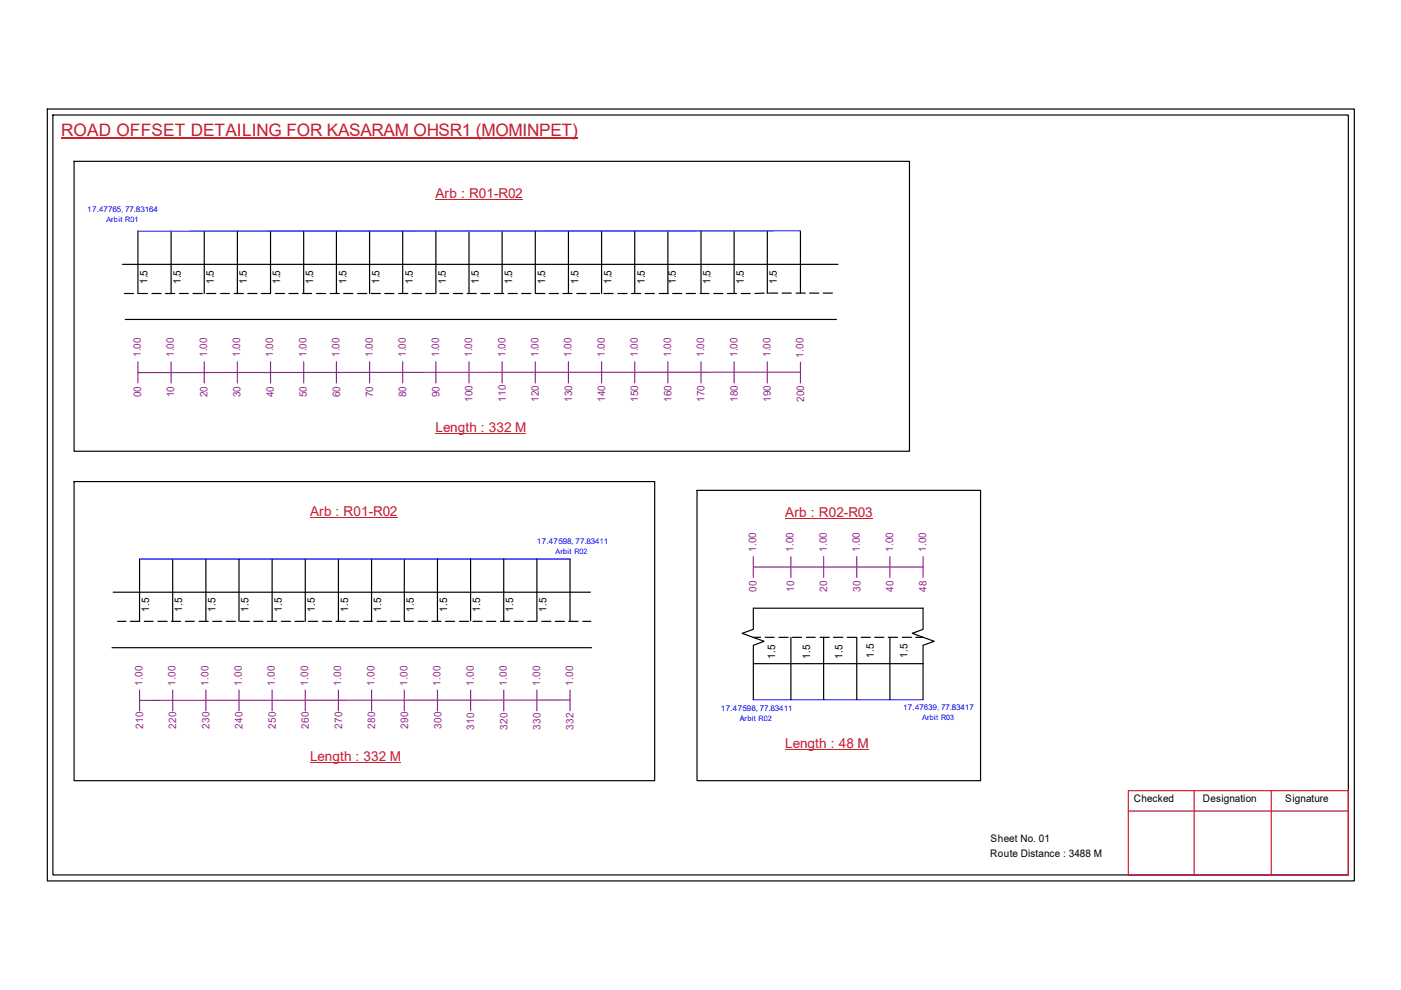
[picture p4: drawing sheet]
<svg xmlns="http://www.w3.org/2000/svg" width="297mm" height="210mm" viewBox="0 0 297 210" stroke-linecap="round" stroke-linejoin="round" font-family="sans-serif">
<g fill="none" stroke="#000" stroke-width=".25">
<path d="M10 23.1h277.1v163.7h-277.1zM11.2 24.4h274.7v161.1h-274.7zM15.7 34.2h177.1v61.5h-177.1zM25.9 56h151.8M29.2 49v13.2M36.3 49v13.2M43.3 49v13.2M50.3 49v13.2M57.4 49v13.2h-2M64.4 49v13.2M71.3 49v13.2M78.4 49v13.2"/>
<path d="M85.4 49v13.2M92.4 49v13.2M99.4 49v13.2M106.5 49v13.2M113.5 49v13.2M120.5 49v13.2M127.5 49v13.2M134.6 49v13.2M141.6 49v13.2M148.6 49v13.2M155.7 49v13.2M162.7 49v13.2"/>
<path d="M169.7 48.9v13.2M26.4 62.2h1.9M26.5 67.7h150.8M29.3 62.2h2M32.2 62.2h2M35.1 62.2h1.9M38.1 62.2h1.8M40.9 62.2h2M43.8 62.2h2M46.8 62.2h1.8M49.7 62.2h1.9M52.5 62.2h2"/>
<path d="M58.4 62.2h1.9M61.3 62.2h1.9M64.1 62.2h2M67.1 62.2h1.9M70 62.2h1.9M72.9 62.2h1.9M75.8 62.2h2M78.7 62.2h1.9M81.6 62.2h1.9M84.5 62.2h2M87.4 62.2h2M90.3 62.2h1.9"/>
<path d="M93.3 62.2h1.8M96.1 62.2h2M99 62.2h2M102 62.2h1.8M104.9 62.2h1.9M107.7 62.2h2M110.6 62.2h2M113.6 62.2h1.9M116.5 62.2h1.9M119.3 62.2h2M122.3 62.2h1.9M125.2 62.2h1.9"/>
<path d="M128.1 62.2h1.9M131 62.2h2M133.9 62.2h1.9M136.8 62.2h1.9M139.7 62.2h2M142.6 62.2h2M145.5 62.2h1.9M148.5 62.2h1.8M151.3 62.2h2M154.2 62.2h2M157.2 62.2h1.8M162 62.1l-1.9 .1"/>
<path d="M162.9 62.1h2M165.8 62.1h2M168.8 62.1h1.9M171.7 62.1h1.9M174.5 62.1h2M15.7 102.1h123.1v63.4h-123.1zM29.6 118.5v13.2h-2M36.6 118.5v13.2M43.6 118.5v13.2M50.7 118.5v13.2M57.7 118.5v13.2M64.7 118.5v13.2"/>
<path d="M71.8 118.5v13.2M78.8 118.5v13.2M85.7 118.5v13.2M92.7 118.4v13.3M99.8 118.4v13.3M106.8 118.4v13.3M113.8 118.4v13.3M120.9 118.5v13.2M147.8 104h60.1v61.5h-60.1zM23.7 137.3h101.7M24 125.6h101.2M24.9 131.7h1.8"/>
<path d="M30.6 131.7h1.9M33.5 131.7h1.9M36.4 131.7h1.9M39.3 131.7h1.9M42.2 131.7h2M45.1 131.7h1.9M48 131.7h1.9M50.9 131.7h2M53.8 131.7h1.9M56.7 131.7h1.9M59.6 131.7h2M62.5 131.7h2"/>
<path d="M65.4 131.7h1.9M68.4 131.7h1.9M71.2 131.7h2M74.1 131.7h2M77.1 131.7h1.8M80 131.7h1.9M82.8 131.7h2M85.8 131.7h1.9M88.7 131.7h1.9M91.6 131.7h1.9M94.4 131.7h2M97.4 131.7h2"/>
<path d="M100.3 131.7h1.9M103.2 131.7h1.9M106.1 131.7h2M109 131.7h2M111.9 131.7h1.9M114.8 131.7h2M117.7 131.7h2M120.6 131.7h2M123.6 131.7h1.7M159.7 135.1h1.5M162.3 135.1h1.8M165.1 135.1h2"/>
<path d="M167.7 135.1v13.2M168 135.1h2M171 135.1h1.8M173.9 135.1h1.9M174.6 135.1v13.2M176.7 135.1h2M179.6 135.1h2M181.6 135.1v13.2M182.6 135.1h1.9M185.5 135.1h1.9M188.3 135.1h2M188.7 135.1v13.2"/>
<path d="M191.3 135.1h1.9M194.2 135.1h1.5M159.7 140.7v-3.9l2.3-.8-4.7-1.7 2.4-.9v-4.5h36v4.5l-2.3 .9 4.7 1.7-2.4 .8v3.9M159.7 140.7h36M159.7 140.7v7.6M195.7 140.7v7.6"/>
</g>
<path d="M239.2 167.6h46.7v17.9h-46.7zM239.2 172h46.7M253.2 167.6v17.9M269.5 167.6v17.9" fill="none" stroke="#cc1f26" stroke-width=".25"/>
<path d="M13 29.3h109.5" fill="none" stroke="#cd2027" stroke-width=".25"/>
<g fill="none" stroke="#93278f" stroke-width=".25">
<path d="M29.2 76.7v4.5M36.3 76.7v4.5M43.3 76.7v4.5M50.3 76.7v4.5M57.4 76.7v4.5M64.4 76.7v4.5M71.3 76.7v4.5M78.4 76.7v4.5M85.4 76.7v4.5M92.4 76.7v4.5M99.4 76.7v4.5M106.5 76.7v4.5"/>
<path d="M113.5 76.7v4.5M120.5 76.7v4.5M127.5 76.7v4.5M134.6 76.7v4.5M141.6 76.7v4.5M148.6 76.7v4.5M155.7 76.7v4.5M162.7 76.7v4.5M169.7 78.9l-140.5 .1M169.7 76.8v4.4M159.7 118v4.4M167.7 118v4.4"/>
<path d="M174.6 118v4.4M181.6 118v4.4M188.7 118v4.4M195.7 118v4.4M159.7 120.2h36M29.6 146.3v4.4M36.6 146.3v4.4M43.6 146.3v4.4M50.7 146.3v4.4M57.7 146.3v4.4M64.7 146.3v4.4M71.8 146.3v4.4"/>
<path d="M78.8 146.3v4.4M85.7 146.3v4.4M92.7 146.3v4.4M99.8 146.3v4.4M106.8 146.3v4.4M113.8 146.3v4.4M120.9 148.4l-91.3 .1M120.9 146.3v4.4"/>
</g>
<path d="M92.3 42.3h18.5M92.3 91.9h19.2M65.7 109.7h18.5M166.5 110h18.5M166.5 158.8h17.6M65.7 161.6h19.3" fill="none" stroke="#cd2027" stroke-width=".21"/>
<path d="M169.7 48.9l-140.5 .1M29.6 118.5h91.3M159.7 148.3h36" fill="none" stroke="#00f" stroke-width=".25"/>
<text font-size="3.6" fill="#cd2027" x="13" y="28.9">ROAD OFFSET DETAILING FOR KASARAM OHSR1 (MOMINPET)</text>
<g font-size="2.9" fill="#cd2027">
<text x="92.3" y="42">Arb : R01-R02</text>
<text x="92.3" y="91.5">Length : 332 M</text>
<text x="65.7" y="109.4">Arb : R01-R02</text>
<text x="166.5" y="109.6">Arb : R02-R03</text>
<text x="65.7" y="161.3">Length : 332 M</text>
<text x="166.5" y="158.5">Length : 48 M</text>
</g>
<g font-size="2.2">
<text x="31.3" y="60.3" transform="rotate(-90 31.3 60.3)">1.5</text>
<text x="38.3" y="60.3" transform="rotate(-90 38.3 60.3)">1.5</text>
<text x="45.3" y="60.3" transform="rotate(-90 45.3 60.3)">1.5</text>
<text x="52.4" y="60.3" transform="rotate(-90 52.4 60.3)">1.5</text>
<text x="59.4" y="60.3" transform="rotate(-90 59.4 60.3)">1.5</text>
<text x="66.4" y="60.3" transform="rotate(-90 66.4 60.3)">1.5</text>
<text x="73.4" y="60.3" transform="rotate(-90 73.4 60.3)">1.5</text>
<text x="80.5" y="60.3" transform="rotate(-90 80.5 60.3)">1.5</text>
<text x="87.5" y="60.3" transform="rotate(-90 87.5 60.3)">1.5</text>
<text x="94.5" y="60.3" transform="rotate(-90 94.5 60.3)">1.5</text>
<text x="101.6" y="60.3" transform="rotate(-90 101.6 60.3)">1.5</text>
<text x="108.6" y="60.3" transform="rotate(-90 108.6 60.3)">1.5</text>
<text x="115.6" y="60.3" transform="rotate(-90 115.6 60.3)">1.5</text>
<text x="122.6" y="60.3" transform="rotate(-90 122.6 60.3)">1.5</text>
<text x="129.7" y="60.3" transform="rotate(-90 129.7 60.3)">1.5</text>
<text x="136.7" y="60.3" transform="rotate(-90 136.7 60.3)">1.5</text>
<text x="143.3" y="60.3" transform="rotate(-90 143.3 60.3)">1.5</text>
<text x="150.7" y="60.3" transform="rotate(-90 150.7 60.3)">1.5</text>
<text x="157.7" y="60.3" transform="rotate(-90 157.7 60.3)">1.5</text>
<text x="164.7" y="60.3" transform="rotate(-90 164.7 60.3)">1.5</text>
<text x="31.6" y="129.8" transform="rotate(-90 31.6 129.8)">1.5</text>
<text x="38.6" y="129.8" transform="rotate(-90 38.6 129.8)">1.5</text>
<text x="45.7" y="129.8" transform="rotate(-90 45.7 129.8)">1.5</text>
<text x="52.7" y="129.8" transform="rotate(-90 52.7 129.8)">1.5</text>
<text x="59.7" y="129.8" transform="rotate(-90 59.7 129.8)">1.5</text>
<text x="66.8" y="129.8" transform="rotate(-90 66.8 129.8)">1.5</text>
<text x="73.8" y="129.8" transform="rotate(-90 73.8 129.8)">1.5</text>
<text x="80.8" y="129.8" transform="rotate(-90 80.8 129.8)">1.5</text>
<text x="87.8" y="129.7" transform="rotate(-90 87.8 129.7)">1.5</text>
<text x="94.8" y="129.7" transform="rotate(-90 94.8 129.7)">1.5</text>
<text x="101.8" y="129.7" transform="rotate(-90 101.8 129.7)">1.5</text>
<text x="108.8" y="129.7" transform="rotate(-90 108.8 129.7)">1.5</text>
<text x="115.9" y="129.7" transform="rotate(-90 115.9 129.7)">1.5</text>
<text x="164.4" y="139.7" transform="rotate(-90 164.4 139.7)">1.5</text>
<text x="171.7" y="139.7" transform="rotate(-90 171.7 139.7)">1.5</text>
<text x="178.6" y="139.7" transform="rotate(-90 178.6 139.7)">1.5</text>
<text x="185.3" y="139.4" transform="rotate(-90 185.3 139.4)">1.5</text>
<text x="192.4" y="139.4" transform="rotate(-90 192.4 139.4)">1.5</text>
<text x="240.4" y="170.1">Checked</text>
<text x="255.1" y="170.1">Designation</text>
<text x="272.5" y="170.1">Signature</text>
<text x="210" y="178.6">Sheet No. 01</text>
<text x="209.9" y="181.7">Route Distance : 3488 M</text>
</g>
<g font-size="2.2" fill="#93278f">
<text x="29.8" y="75.8" transform="rotate(-90 29.8 75.8)">1.00</text>
<text x="36.9" y="75.8" transform="rotate(-90 36.9 75.8)">1.00</text>
<text x="43.9" y="75.8" transform="rotate(-90 43.9 75.8)">1.00</text>
<text x="50.9" y="75.8" transform="rotate(-90 50.9 75.8)">1.00</text>
<text x="58" y="75.8" transform="rotate(-90 58 75.8)">1.00</text>
<text x="65" y="75.8" transform="rotate(-90 65 75.8)">1.00</text>
<text x="72" y="75.8" transform="rotate(-90 72 75.8)">1.00</text>
<text x="79" y="75.8" transform="rotate(-90 79 75.8)">1.00</text>
<text x="86.1" y="75.8" transform="rotate(-90 86.1 75.8)">1.00</text>
<text x="93.1" y="75.8" transform="rotate(-90 93.1 75.8)">1.00</text>
<text x="100.1" y="75.8" transform="rotate(-90 100.1 75.8)">1.00</text>
<text x="107.1" y="75.8" transform="rotate(-90 107.1 75.8)">1.00</text>
<text x="114.2" y="75.8" transform="rotate(-90 114.2 75.8)">1.00</text>
<text x="121.2" y="75.8" transform="rotate(-90 121.2 75.8)">1.00</text>
<text x="128.2" y="75.8" transform="rotate(-90 128.2 75.8)">1.00</text>
<text x="135.3" y="75.8" transform="rotate(-90 135.3 75.8)">1.00</text>
<text x="142.3" y="75.8" transform="rotate(-90 142.3 75.8)">1.00</text>
<text x="149.3" y="75.8" transform="rotate(-90 149.3 75.8)">1.00</text>
<text x="156.3" y="75.8" transform="rotate(-90 156.3 75.8)">1.00</text>
<text x="163.4" y="75.8" transform="rotate(-90 163.4 75.8)">1.00</text>
<text x="170.4" y="75.9" transform="rotate(-90 170.4 75.9)">1.00</text>
<text x="29.9" y="84.2" transform="rotate(-90 29.9 84.2)">00</text>
<text x="37" y="84.2" transform="rotate(-90 37 84.2)">10</text>
<text x="44" y="84.2" transform="rotate(-90 44 84.2)">20</text>
<text x="51" y="84.2" transform="rotate(-90 51 84.2)">30</text>
<text x="58" y="84.2" transform="rotate(-90 58 84.2)">40</text>
<text x="65.1" y="84.2" transform="rotate(-90 65.1 84.2)">50</text>
<text x="72.1" y="84.2" transform="rotate(-90 72.1 84.2)">60</text>
<text x="79.1" y="84.2" transform="rotate(-90 79.1 84.2)">70</text>
<text x="86.1" y="84.2" transform="rotate(-90 86.1 84.2)">80</text>
<text x="93.2" y="84.2" transform="rotate(-90 93.2 84.2)">90</text>
<text x="100.2" y="85.3" transform="rotate(-90 100.2 85.3)">100</text>
<text x="107.2" y="85.3" transform="rotate(-90 107.2 85.3)">110</text>
<text x="114.3" y="85.3" transform="rotate(-90 114.3 85.3)">120</text>
<text x="121.3" y="85.3" transform="rotate(-90 121.3 85.3)">130</text>
<text x="128.3" y="85.3" transform="rotate(-90 128.3 85.3)">140</text>
<text x="135.3" y="85.3" transform="rotate(-90 135.3 85.3)">150</text>
<text x="142.4" y="85.3" transform="rotate(-90 142.4 85.3)">160</text>
<text x="149.4" y="85.3" transform="rotate(-90 149.4 85.3)">170</text>
<text x="156.4" y="85.3" transform="rotate(-90 156.4 85.3)">180</text>
<text x="163.4" y="85.3" transform="rotate(-90 163.4 85.3)">190</text>
<text x="170.5" y="85.3" transform="rotate(-90 170.5 85.3)">200</text>
<text x="160.3" y="117.1" transform="rotate(-90 160.3 117.1)">1.00</text>
<text x="168.3" y="117.1" transform="rotate(-90 168.3 117.1)">1.00</text>
<text x="175.3" y="117.1" transform="rotate(-90 175.3 117.1)">1.00</text>
<text x="182.3" y="117.1" transform="rotate(-90 182.3 117.1)">1.00</text>
<text x="189.4" y="117.1" transform="rotate(-90 189.4 117.1)">1.00</text>
<text x="196.4" y="117.1" transform="rotate(-90 196.4 117.1)">1.00</text>
<text x="160.4" y="125.5" transform="rotate(-90 160.4 125.5)">00</text>
<text x="168.4" y="125.5" transform="rotate(-90 168.4 125.5)">10</text>
<text x="175.4" y="125.5" transform="rotate(-90 175.4 125.5)">20</text>
<text x="182.4" y="125.5" transform="rotate(-90 182.4 125.5)">30</text>
<text x="189.4" y="125.5" transform="rotate(-90 189.4 125.5)">40</text>
<text x="196.5" y="125.5" transform="rotate(-90 196.5 125.5)">48</text>
<text x="30.2" y="145.4" transform="rotate(-90 30.2 145.4)">1.00</text>
<text x="37.2" y="145.4" transform="rotate(-90 37.2 145.4)">1.00</text>
<text x="44.2" y="145.4" transform="rotate(-90 44.2 145.4)">1.00</text>
<text x="51.3" y="145.4" transform="rotate(-90 51.3 145.4)">1.00</text>
<text x="58.3" y="145.4" transform="rotate(-90 58.3 145.4)">1.00</text>
<text x="65.3" y="145.4" transform="rotate(-90 65.3 145.4)">1.00</text>
<text x="72.3" y="145.4" transform="rotate(-90 72.3 145.4)">1.00</text>
<text x="79.4" y="145.4" transform="rotate(-90 79.4 145.4)">1.00</text>
<text x="86.4" y="145.4" transform="rotate(-90 86.4 145.4)">1.00</text>
<text x="93.4" y="145.4" transform="rotate(-90 93.4 145.4)">1.00</text>
<text x="100.5" y="145.4" transform="rotate(-90 100.5 145.4)">1.00</text>
<text x="107.5" y="145.4" transform="rotate(-90 107.5 145.4)">1.00</text>
<text x="114.5" y="145.4" transform="rotate(-90 114.5 145.4)">1.00</text>
<text x="121.5" y="145.4" transform="rotate(-90 121.5 145.4)">1.00</text>
<text x="30.3" y="154.5" transform="rotate(-90 30.3 154.5)">210</text>
<text x="37.4" y="154.5" transform="rotate(-90 37.4 154.5)">220</text>
<text x="44.4" y="154.5" transform="rotate(-90 44.4 154.5)">230</text>
<text x="51.4" y="154.5" transform="rotate(-90 51.4 154.5)">240</text>
<text x="58.5" y="154.5" transform="rotate(-90 58.5 154.5)">250</text>
<text x="65.5" y="154.5" transform="rotate(-90 65.5 154.5)">260</text>
<text x="72.5" y="154.5" transform="rotate(-90 72.5 154.5)">270</text>
<text x="79.5" y="154.5" transform="rotate(-90 79.5 154.5)">280</text>
<text x="86.6" y="154.5" transform="rotate(-90 86.6 154.5)">290</text>
<text x="93.6" y="154.5" transform="rotate(-90 93.6 154.5)">300</text>
<text x="100.5" y="154.8" transform="rotate(-90 100.5 154.8)">310</text>
<text x="107.6" y="154.8" transform="rotate(-90 107.6 154.8)">320</text>
<text x="114.6" y="154.8" transform="rotate(-90 114.6 154.8)">330</text>
<text x="121.6" y="154.8" transform="rotate(-90 121.6 154.8)">332</text>
</g>
<g font-size="1.7" fill="#00f">
<text x="18.5" y="44.9">17.47765, 77.83164</text>
<text x="113.8" y="115.3">17.47598, 77.83411</text>
<text x="152.9" y="150.7">17.47598, 77.83411</text>
<text x="191.5" y="150.5">17.47639, 77.83417</text>
</g>
<g font-size="1.6" fill="#00f">
<text x="22.6" y="47">Arbit R01</text>
<text x="117.8" y="117.5">Arbit R02</text>
<text x="156.8" y="152.8">Arbit R02</text>
<text x="195.5" y="152.6">Arbit R03</text>
</g>
</svg>
